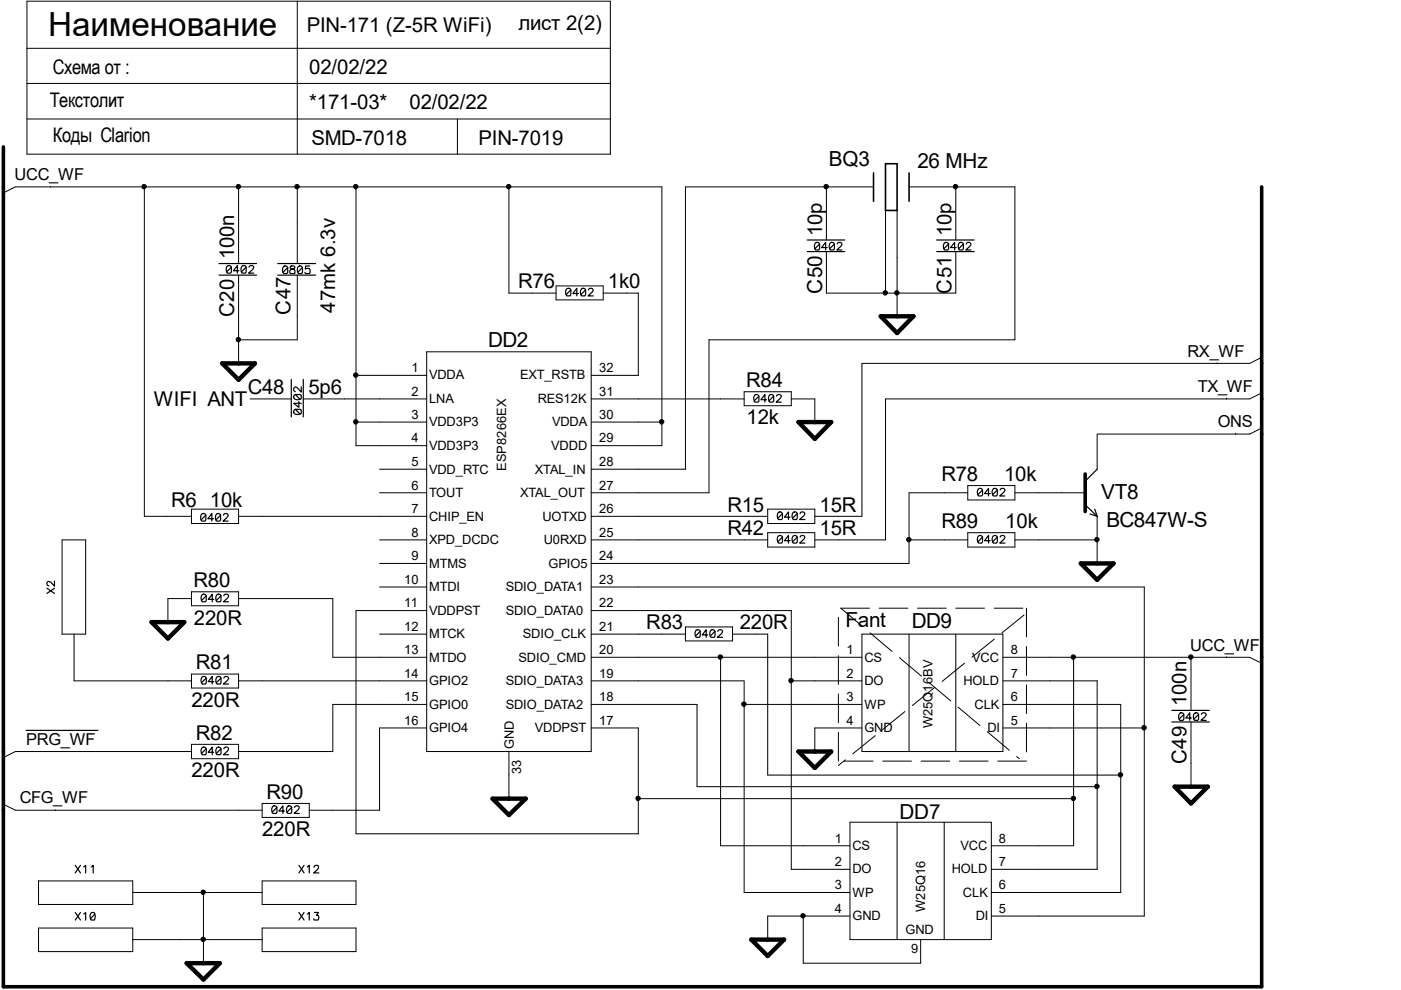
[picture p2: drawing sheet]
<svg xmlns="http://www.w3.org/2000/svg" width="297mm" height="210mm" viewBox="0 0 297 210" stroke-linecap="round" stroke-linejoin="round" font-family="sans-serif">
<g fill="none" stroke="#000" stroke-width=".21">
<path d="M5.7 .3h123.7v32.4h-123.7zM5.7 17.7h123.7M5.7 10.2h123.7M63 .3v32.4M5.7 25.2h123.7M10.7 39.5v.1M30.6 39.6v69.9h10M50.6 39.6v16.3M63 39.6v16.3M75.5 39.6v54.9h15M97 25.2v7.5M107.9 39.6v22.5h10"/>
<path d="M175.2 39.6v11.3M185.2 39.6h-39.9v59.9h-20M192.7 39.6h22.5v32.5h-64.9v32.4h-25M202.6 39.6v11.3M.7 40.9l2.6-1.3h137v54.9h-15M50.6 58.3v18.7M63 58.3v13.8h-12.4M175.2 53.3v8.8h27.4v-8.8M187.7 44.6v17.5M190.2 44.6v22.5M75.5 79.6h15M90.5 74.6h34.8v84.7h-34.8z"/>
<path d="M117.9 60.6h10v3h-10zM127.9 62.1h7.4v17.5h-10M258 77h.1M267.5 75.8l-2.5 1.2h-82.3v32.5h-9.9M53 84.6h8.8M64.3 84.6h26.2M75.5 89.5h15M80.5 99.5h10M125.3 84.6h32.5M125.3 89.5h15M157.8 83.1h10v2.9h-10zM167.8 84.6h5v4.9"/>
<path d="M260.1 84.4v.2M262 91.9v.1M267.5 90.8l-2.5 1.2h-32.4v7.5M267.5 83.3l-2.5 1.3h-77.3v29.9h-14.9M13.2 114.5h5v20h-5zM40.6 107.9h10v3.1h-10zM50.6 109.5h39.9M80.5 114.5h10M80.5 104.5h10M80.5 119.5h10M125.3 109.5h37.5M125.3 114.5h37.5"/>
<path d="M162.8 107.9h10v3.1h-10zM162.8 112.9h10v3.1h-10zM192.7 114.5h12.5M205.2 104.5h-12.5v15h-67.4M205.2 103h10v3h-10zM205.2 112.9h10v3.1h-10zM215.2 114.5h17.4M215.2 104.5h14.9M232.6 109.5v10M15.7 134.5v9.9h24.9M40.6 125.5h10v2.9h-10zM40.6 126.9h-5v5"/>
<path d="M50.6 126.9h20v12.5h19.9M80.5 134.5h10M80.5 124.5h10M90.5 129.5h-15v47.3h59.8v-22.5h-10M125.3 129.5h42.5v54.8h12.4M125.3 124.5h117.3v69.7h-32.4M125.3 134.5h20M125.3 139.4h57.4M145.3 132.9h10v3h-10zM152.8 139.4v39.9h27.4M155.3 134.5h7.5v29.8h74.8M182.7 134.5h29.9v24.8h-29.9z"/>
<path d="M192.7 134.5v24.8M202.6 134.5v24.8M212.6 139.4h52.4l2.5 1.2M227.6 139.4v39.9h-17.4M252.5 139.4v11.2M260.1 139.3v.1M13.2 159.3h.1M40.6 159.3h-37.3l-2.6 1.3M40.6 142.9h10v3h-10zM40.6 157.8h10v3.1h-10zM50.6 144.4h39.9M90.5 149.4h-19.9v9.9h-20"/>
<path d="M90.5 154.3h-10v17.5h-14.9M107.9 159.3v10M125.3 144.4h32.5v44.8h22.4M125.3 149.4h22.5v17.4h84.8M157.8 149.4h24.9M167.8 144.4h14.9M182.7 154.3h-9.9v5M212.6 144.4h20v39.9h-22.4M212.6 149.4h25v39.8h-27.4M212.6 154.3h30M252.5 153.1v13.7M.7 170.5l2.6 1.3h52.3"/>
<path d="M11.7 171.7v.1M55.6 170.3h10v3h-10zM135.3 169.3h92.3M180.2 174.3h30v24.9h-30zM190.2 174.3v24.9M200.2 174.3v24.9M8.2 186.8h19.9v5h-19.9zM8.2 196.8h19.9v5h-19.9zM28.1 199.2h27.5M28.1 189.2h27.5M43.1 189.2v15M55.6 186.8h19.9v5h-19.9z"/>
<path d="M55.6 196.8h19.9v5h-19.9zM170.3 194.2v10h24.9v-5M180.2 194.2h-17.4v5"/>
<circle cx="30.6" cy="39.6" r=".48"/>
<circle cx="50.5" cy="39.6" r=".48"/>
<circle cx="63" cy="39.6" r=".48"/>
<circle cx="75.4" cy="39.6" r=".48"/>
<circle cx="107.9" cy="39.6" r=".48"/>
<circle cx="175.2" cy="39.6" r=".48"/>
<circle cx="202.6" cy="39.6" r=".48"/>
<circle cx="50.5" cy="72" r=".48"/>
<circle cx="75.4" cy="79.5" r=".48"/>
<circle cx="187.7" cy="62.1" r=".48"/>
<circle cx="190.1" cy="62.1" r=".48"/>
<circle cx="75.4" cy="89.4" r=".48"/>
<circle cx="140.3" cy="89.4" r=".48"/>
<circle cx="192.7" cy="114.4" r=".48"/>
<circle cx="232.6" cy="114.4" r=".48"/>
<circle cx="152.7" cy="139.3" r=".48"/>
<circle cx="227.6" cy="139.3" r=".48"/>
<circle cx="252.5" cy="139.3" r=".48"/>
<circle cx="157.7" cy="149.3" r=".48"/>
<circle cx="167.7" cy="144.3" r=".48"/>
<circle cx="242.6" cy="154.3" r=".48"/>
<circle cx="135.3" cy="169.3" r=".48"/>
<circle cx="227.6" cy="169.3" r=".48"/>
<circle cx="232.6" cy="166.7" r=".48"/>
<circle cx="237.6" cy="164.3" r=".48"/>
<circle cx="43.1" cy="189.2" r=".48"/>
<circle cx="43.1" cy="199.2" r=".48"/>
<circle cx="170.3" cy="194.2" r=".48"/>
</g>
<g fill="#000">
<circle cx="30.6" cy="39.6" r=".48"/>
<circle cx="50.5" cy="39.6" r=".48"/>
<circle cx="63" cy="39.6" r=".48"/>
<circle cx="75.4" cy="39.6" r=".48"/>
<circle cx="107.9" cy="39.6" r=".48"/>
<circle cx="175.2" cy="39.6" r=".48"/>
<circle cx="202.6" cy="39.6" r=".48"/>
<circle cx="50.5" cy="72" r=".48"/>
<circle cx="75.4" cy="79.5" r=".48"/>
<circle cx="187.7" cy="62.1" r=".48"/>
<circle cx="190.1" cy="62.1" r=".48"/>
<circle cx="75.4" cy="89.4" r=".48"/>
<circle cx="140.3" cy="89.4" r=".48"/>
<circle cx="192.7" cy="114.4" r=".48"/>
<circle cx="232.6" cy="114.4" r=".48"/>
<circle cx="152.7" cy="139.3" r=".48"/>
<circle cx="227.6" cy="139.3" r=".48"/>
<circle cx="252.5" cy="139.3" r=".48"/>
<circle cx="157.7" cy="149.3" r=".48"/>
<circle cx="167.7" cy="144.3" r=".48"/>
<circle cx="242.6" cy="154.3" r=".48"/>
<circle cx="135.3" cy="169.3" r=".48"/>
<circle cx="227.6" cy="169.3" r=".48"/>
<circle cx="232.6" cy="166.7" r=".48"/>
<circle cx="237.6" cy="164.3" r=".48"/>
<circle cx="43.1" cy="189.2" r=".48"/>
<circle cx="43.1" cy="199.2" r=".48"/>
<circle cx="170.3" cy="194.2" r=".48"/>
</g>
<path d="M.7 31.2v178h266.8v-169.6M230.1 100.5v8" fill="none" stroke="#000" stroke-width=".76"/>
<path d="M178.3 128.9h39.3M178.3 128.9l37.8 32M217.1 130.4l-39.3 31.9M217.6 128.9v32.5M177.8 161.4v-32.5M217.6 161.4h-39.8" fill="none" stroke="#000" stroke-width=".21" stroke-dasharray="6.1 2"/>
<path d="M47.1 77h7l-3.5 3.5zM186.7 67.1h7l-3.5 3.5zM169.3 89.5h6.9l-3.4 3.5zM229.1 119.5h7l-3.5 3.4zM32.1 131.9h7l-3.5 3.5zM169.3 159.3h6.9l-3.4 3.5zM104.4 169.3h7.1l-3.6 3.5zM249 166.8h7.1l-3.6 3.5zM159.3 199.2h6.9l-3.4 3.5zM39.6 204.2h7l-3.5 3.5z" fill="none" stroke="#000" stroke-width=".93"/>
<g fill="none" stroke="#000" stroke-width=".25">
<path d="M46.4 58.3h8M46.4 55.9h8M48.2 56.4a.58 .58 0 0 1 .9 .2v1.1l-.2 .2h-.7a1.26 1.26 0 0 1 0-1.5zM49.1 56.6l-1.1 1.1M50.7 57.4h-1.2l.8-1.1v1.6M51.3 56.4a.58 .58 0 0 1 .9 .2v1.1l-.2 .2h-.7a1.26 1.26 0 0 1 0-1.5zM52.2 56.6l-1 1.1M52.8 56.6l.2-.2 .5-.1 .3 .4-1.1 1.2h1.1M58.9 58.3h8M58.9 55.9h8M60.2 56.5a.58 .58 0 0 1 .8 .2v1l-.2 .3h-.6a1.26 1.26 0 0 1 0-1.5zM61 56.7l-1 1"/>
<path d="M61.6 56.5l-.1 .2 .3 .3a.64 .64 0 0 1 .7 .2 .64 .64 0 0 1-.1 .8l-.9-.1a.66 .66 0 0 1 .1-.7 .66 .66 0 0 1 .7-.2l.2-.4a.67 .67 0 0 0-.9-.1zM63.3 56.5a.58 .58 0 0 1 .8 .2v1l-.1 .3h-.7a1.26 1.26 0 0 1 0-1.5zM64.1 56.7l-1 1M65.7 56.4h-.9l-.1 .7a.59 .59 0 0 1 .9 0 .59 .59 0 0 1-.1 .8 .59 .59 0 0 1-.9-.2M171.2 50.9h7.9M171.2 53.3h7.9M172.9 51.5a.58 .58 0 0 1 .9 .2v1l-.2 .3h-.7a1.26 1.26 0 0 1 0-1.5zM173.8 51.7l-1 1M175.4 52.5h-1.2l.8-1.1v1.6M176.1 51.5a.58 .58 0 0 1 .8 .2v1l-.2 .3h-.6a1.26 1.26 0 0 1 0-1.5zM176.9 51.7l-1 1M177.5 51.7l.2-.2 .5-.1 .3 .4-1.1 1.2h1.1"/>
<path d="M198.6 50.9h7.9M198.6 53.3h7.9M200.3 51.5a.58 .58 0 0 1 .8 .2v1l-.1 .3h-.7a1.26 1.26 0 0 1 0-1.5zM201.1 51.7l-1 1M202.7 52.5h-1.2l.9-1.1v1.6M203.4 51.5a.58 .58 0 0 1 .9 .2v1l-.2 .3h-.7a1.26 1.26 0 0 1 0-1.5zM204.3 51.7l-1.1 1M204.8 51.7l.2-.2 .5-.1 .4 .4-1.1 1.2h1.1M120.2 61.2a.58 .58 0 0 1 .8 .3v1l-.1 .2h-.7a1.26 1.26 0 0 1 0-1.5zM121 61.5l-1 1M122.6 62.2h-1.1l.8-1.1v1.6M123.3 61.2a.58 .58 0 0 1 .9 .3v1l-.2 .2h-.7a1.26 1.26 0 0 1 0-1.5z"/>
<path d="M124.2 61.5l-1.1 1M124.8 61.5l.3-.4h.3l.4 .5-1.1 1.1h1.1M61.8 80.4v8M62.4 87l.2-.2h1l.3 .2v.6a1.03 1.03 0 0 1-1.6-.2zM62.4 83.8l.2-.1h1l.3 .1v.7a1.03 1.03 0 0 1-1.6-.3zM62.6 86.8l1 1M62.6 83.7l1 1M63.4 85.2v1.2l-1.1-.9h1.6M63.9 82v1.1l-1.2-1.1-.4 .4v.3l.3 .4M64.3 80.4v8M160.1 83.7a.58 .58 0 0 1 .8 .3v1l-.2 .3h-.6a1.26 1.26 0 0 1 0-1.6zM160.9 84l-1 1"/>
<path d="M162.5 84.8h-1.2l.9-1.1v1.6M163.2 83.7a.58 .58 0 0 1 .8 .3v1l-.1 .3h-.7a1.26 1.26 0 0 1 0-1.6zM164 84l-1 1M164.6 84l.4-.3h.3l.3 .4-1.1 1.2h1.1M232.6 99.5l-2.5 2.5M42.8 109a.58 .58 0 0 1 .8 .2v1l-.1 .3h-.7a1.26 1.26 0 0 1 0-1.5zM43.6 109.2l-1 1M45.3 110h-1.2l.8-1.1v1.6M45.9 109a.58 .58 0 0 1 .9 .2v1l-.2 .3h-.7a1.26 1.26 0 0 1 0-1.5zM46.8 109.2l-1 1M47.4 109.2l.1-.2 .5-.1 .4 .4-1.1 1.2h1.1M165.1 108.6a.58 .58 0 0 1 .8 .3v1l-.2 .3h-.6a1.26 1.26 0 0 1 0-1.6z"/>
<path d="M165.1 113.6a.58 .58 0 0 1 .8 .3v1l-.2 .2h-.6a1.26 1.26 0 0 1 0-1.5zM165.9 108.9l-1 1M165.9 113.9l-1 1M167.5 109.6h-1.2l.9-1.1v1.7M167.5 114.6h-1.2l.9-1.1v1.6M168.2 108.6a.58 .58 0 0 1 .8 .3v1l-.1 .3h-.7a1.26 1.26 0 0 1 0-1.6zM168.2 113.6a.58 .58 0 0 1 .8 .3v1l-.1 .2h-.7a1.26 1.26 0 0 1 0-1.5zM169 108.9l-1 1M169 113.9l-1 1M169.6 108.9l.2-.3 .5-.1 .3 .5-1.1 1.2h1.1M169.6 113.9l.2-.3 .5-.1 .3 .5-1.1 1.1h1.1M207.5 103.6a.58 .58 0 0 1 .8 .3v1l-.2 .3h-.6a1.26 1.26 0 0 1 0-1.6z"/>
<path d="M207.5 113.6a.58 .58 0 0 1 .8 .3v1l-.2 .2h-.6a1.26 1.26 0 0 1 0-1.5zM208.3 103.9l-1 1M208.3 113.9l-1 1M209.9 104.6h-1.2l.9-1.1v1.7M209.9 114.6h-1.2l.9-1.1v1.6M210.6 103.6a.58 .58 0 0 1 .9 .3v1l-.2 .3h-.7a1.26 1.26 0 0 1 0-1.6zM210.6 113.6a.58 .58 0 0 1 .9 .3v1l-.2 .2h-.7a1.26 1.26 0 0 1 0-1.5zM211.5 103.9l-1.1 1M211.5 113.9l-1.1 1M212 103.9l.2-.3 .5-.1 .4 .5-1.1 1.2h1.1M212 113.9l.2-.3 .5-.1 .4 .5-1.1 1.1h1.1M230.1 107l2.5 2.5"/>
<path d="M231.1 109l1.5 .5M232.1 107.9l.5 1.6M9.9 124.7l1.7 1.1M11.6 123.2v1.1l-.8-.9-.5-.1-.4 .2v.4l.5 .3M11.6 124.7l-1.7 1.1M42.9 126.1a.58 .58 0 0 1 .8 .2v1l-.1 .3h-.7a1.26 1.26 0 0 1 0-1.5zM43.7 126.3l-1 1M45.3 127.1h-1.1l.8-1.1v1.6M46 126.1a.58 .58 0 0 1 .9 .2v1l-.2 .3h-.7a1.26 1.26 0 0 1 0-1.5zM46.9 126.3l-1.1 1M47.5 126.3l.3-.3h.3l.4 .4-1.1 1.2h1.1M147.6 133.6a.58 .58 0 0 1 .9 .3v1l-.2 .2h-.7a1.26 1.26 0 0 1 0-1.5z"/>
<path d="M148.5 133.9l-1.1 1M150.1 134.6h-1.2l.8-1.1v1.6M150.7 133.6a.58 .58 0 0 1 .9 .3v1l-.2 .2h-.7a1.26 1.26 0 0 1 0-1.5zM151.6 133.9l-1 1M152.2 133.9l.2-.3 .5-.1 .3 .4-1.1 1.2h1.1M5.5 154.9h15.3M42.9 143.5a.58 .58 0 0 1 .8 .3v1l-.1 .2h-.7a1.26 1.26 0 0 1 0-1.5zM42.9 158.5a.58 .58 0 0 1 .8 .2v1.1l-.1 .2h-.7a1.26 1.26 0 0 1 0-1.5zM43.7 143.8l-1 1M43.7 158.7l-1 1.1M45.3 144.5h-1.1l.8-1.1v1.6M45.3 159.5h-1.1l.8-1.1v1.6"/>
<path d="M46 143.5a.58 .58 0 0 1 .9 .3v1l-.2 .2h-.7a1.26 1.26 0 0 1 0-1.5zM46 158.5a.58 .58 0 0 1 .9 .2v1.1l-.2 .2h-.7a1.26 1.26 0 0 1 0-1.5zM46.9 143.8l-1.1 1M46.9 158.7l-1.1 1.1M47.5 143.8l.3-.4h.3l.4 .4-1.1 1.2h1.1M47.5 158.7l.1-.2 .5-.1 .4 .4-1.1 1.2h1.1M248.5 150.6h7.9M248.5 153.1h7.9M250.1 151.2a.58 .58 0 0 1 .9 .3v1l-.2 .2h-.7a1.26 1.26 0 0 1 0-1.5zM251 151.5l-1 1M252.6 152.2h-1.2l.9-1.1v1.6M253.3 151.2a.58 .58 0 0 1 .8 .3v1l-.1 .2h-.7a1.26 1.26 0 0 1 0-1.5z"/>
<path d="M254.1 151.5l-1 1M254.7 151.5l.2-.3 .5-.1 .3 .5-1.1 1.1h1.1M57.9 170.9a.58 .58 0 0 1 .8 .3v1l-.2 .3h-.6a1.26 1.26 0 0 1 0-1.6zM58.7 171.2l-1 1M60.3 172h-1.2l.9-1.1v1.6M61 170.9a.58 .58 0 0 1 .8 .3v1l-.1 .3h-.7a1.26 1.26 0 0 1 0-1.6zM61.8 171.2l-1 1M62.4 171.2l.4-.3h.3l.4 .4-1.1 1.2h1.1M16 193.5l1.1 1.6M16 183.5l1.1 1.6M17.1 193.5l-1.1 1.6M17.1 183.5l-1.1 1.6"/>
<path d="M17.7 193.8l.5-.3v1.6M17.7 183.8l.5-.3v1.6M19.3 193.5a.48 .48 0 0 1 .8 .3l.1 .6-.2 .7h-.7a1.26 1.26 0 0 1 0-1.6zM19.3 183.8l.5-.3v1.6M20.1 193.8l-.9 1M63.4 193.5l1.1 1.6M63.4 183.5l1.1 1.6M64.5 193.5l-1.1 1.6M64.5 183.5l-1.1 1.6M65.1 193.8l.5-.3v1.6M65.1 183.8l.5-.3v1.6M66.6 183.9l.3-.4 .6 .1-.2 .7-.8 .8h1.1"/>
<path d="M66.7 193.5h.8l-.4 .6a.52 .52 0 0 1 .5 .6 .52 .52 0 0 1-.7 .4h-.2l-.2-.3"/>
</g>
<path d="M185.2 36.7v6M187.7 34.7h2.5v9.9h-2.5zM192.7 36.7v6" fill="none" stroke="#000" stroke-width=".34"/>
<text font-size="7" x="10.2" y="7.5">Наименование</text>
<g font-size="4.4">
<text x="175.7" y="35.1">BQ3</text>
<text x="194.5" y="35.6">26 MHz</text>
<text x="174.3" y="62.2" transform="rotate(-90 174.3 62.2)">C50</text>
<text x="103.5" y="73.6">DD2</text>
<text x="233.5" y="105.7">VT8</text>
<text x="234.6" y="111.7">BC847W-S</text>
<text x="179.3" y="132.9">Fant</text>
<text x="193.3" y="133.2">DD9</text>
<text x="190.7" y="173.6">DD7</text>
</g>
<g font-size="4.3">
<text x="65.1" y="6.8">PIN-171 (Z-5R WiFi)</text>
<text x="109.9" y="6.3">лист 2(2)</text>
<text x="11.2" y="15.7">Схема от :</text>
<text x="65.6" y="15.7">02/02/22</text>
<text x="10.5" y="22.6">Текстолит</text>
<text x="65.6" y="23.2">*171-03*</text>
<text x="86.8" y="23.2">02/02/22</text>
<text x="11.2" y="30.1">Коды Clarion</text>
<text x="66.1" y="30.6">SMD-7018</text>
<text x="101.5" y="30.6">PIN-7019</text>
<text x="174.3" y="50" transform="rotate(-90 174.3 50)">10p</text>
<text x="201.7" y="50" transform="rotate(-90 201.7 50)">10p</text>
<text x="49.7" y="54.9" transform="rotate(-90 49.7 54.9)">100n</text>
<text x="109.9" y="61.1">R76</text>
<text x="128.9" y="61.1">1k0</text>
<text x="201.7" y="62.2" transform="rotate(-90 201.7 62.2)">C51</text>
<text x="49.7" y="67.2" transform="rotate(-90 49.7 67.2)">C20</text>
<text x="61.6" y="66.7" transform="rotate(-90 61.6 66.7)">C47</text>
<text x="71.1" y="66.4" transform="rotate(-90 71.1 66.4)">47mk 6.3v</text>
<text x="52.5" y="83.5">C48</text>
<text x="65.4" y="83.5">5p6</text>
<text x="158.2" y="82">R84</text>
<text x="32.6" y="86">WIFI ANT</text>
<text x="158.3" y="90">12k</text>
<text x="199.6" y="101.9">R78</text>
<text x="212.9" y="101.9">10k</text>
<text x="36.3" y="107.4">R6</text>
<text x="44.5" y="107.4">10k</text>
<text x="154.2" y="108.5">R15</text>
<text x="154.2" y="113.5">R42</text>
<text x="173.8" y="108.5">15R</text>
<text x="173.8" y="113.5">15R</text>
<text x="199.6" y="111.9">R89</text>
<text x="213.1" y="111.9">10k</text>
<text x="41" y="124.5">R80</text>
<text x="41.1" y="132.4">220R</text>
<text x="137" y="133.4">R83</text>
<text x="156.8" y="133.4">220R</text>
<text x="41.5" y="141.9">R81</text>
<text x="40.6" y="149.9">220R</text>
<text x="251.6" y="149.7" transform="rotate(-90 251.6 149.7)">100n</text>
<text x="41.5" y="156.8">R82</text>
<text x="251.6" y="162" transform="rotate(-90 251.6 162)">C49</text>
<text x="40.6" y="164.8">220R</text>
<text x="56.5" y="169.3">R90</text>
<text x="55.6" y="177.3">220R</text>
</g>
<g font-size="3.5">
<text x="3.1" y="38.3">UCC_WF</text>
<text x="251.8" y="75.6">RX_WF</text>
<text x="254" y="83.1">TX_WF</text>
<text x="258.2" y="90.6">ONS</text>
<text x="252.3" y="138">UCC_WF</text>
<text x="5.5" y="157.9">PRG_WF</text>
<text x="4.2" y="170.3">CFG_WF</text>
</g>
<g font-size="2.7">
<text x="87.2" y="78.9">1</text>
<text x="87.2" y="83.9">2</text>
<text x="91" y="80.4">VDDA</text>
<text x="110.3" y="80.4">EXT_RSTB</text>
<text x="127" y="78.9">32</text>
<text x="127" y="83.9">31</text>
<text x="87.2" y="88.8">3</text>
<text x="91" y="85.4">LNA</text>
<text x="114" y="85.4">RES12K</text>
<text x="127" y="88.8">30</text>
<text x="87.2" y="93.8">4</text>
<text x="91" y="95.4">VDD3P3</text>
<text x="91" y="90.4">VDD3P3</text>
<text x="116.9" y="95.4">VDDD</text>
<text x="117" y="90.4">VDDA</text>
<text x="127" y="93.8">29</text>
<text x="87.2" y="98.8">5</text>
<text x="91" y="100.4">VDD_RTC</text>
<text x="107.3" y="99.9" transform="rotate(-90 107.3 99.9)">ESP8266EX</text>
<text x="113.4" y="100.4">XTAL_IN</text>
<text x="127" y="98.8">28</text>
<text x="87.2" y="103.8">6</text>
<text x="91" y="105.4">TOUT</text>
<text x="110.3" y="105.4">XTAL_OUT</text>
<text x="127" y="103.8">27</text>
<text x="87.2" y="108.8">7</text>
<text x="87.2" y="113.8">8</text>
<text x="91" y="110.4">CHIP_EN</text>
<text x="115" y="110.4">UOTXD</text>
<text x="127" y="108.8">26</text>
<text x="127" y="113.8">25</text>
<text x="87.2" y="118.8">9</text>
<text x="91" y="115.4">XPD_DCDC</text>
<text x="115.3" y="115.4">U0RXD</text>
<text x="127" y="118.8">24</text>
<text x="85.7" y="123.8">10</text>
<text x="91" y="125.3">MTDI</text>
<text x="91" y="120.4">MTMS</text>
<text x="107.2" y="125.3">SDIO_DATA1</text>
<text x="116.3" y="120.4">GPIO5</text>
<text x="127" y="123.8">23</text>
<text x="85.7" y="128.8">11</text>
<text x="91" y="130.3">VDDPST</text>
<text x="107.2" y="130.3">SDIO_DATA0</text>
<text x="127" y="128.8">22</text>
<text x="85.7" y="133.8">12</text>
<text x="91" y="135.3">MTCK</text>
<text x="110.9" y="135.3">SDIO_CLK</text>
<text x="127" y="133.8">21</text>
<text x="85.7" y="138.7">13</text>
<text x="85.7" y="143.7">14</text>
<text x="91" y="140.3">MTDO</text>
<text x="109.9" y="140.3">SDIO_CMD</text>
<text x="127" y="138.7">20</text>
<text x="127" y="143.7">19</text>
<text x="179.4" y="138.7">1</text>
<text x="179.4" y="143.7">2</text>
<text x="183.3" y="140.3">CS</text>
<text x="206.1" y="140.3">VCC</text>
<text x="214.3" y="138.7">8</text>
<text x="214.3" y="143.7">7</text>
<text x="85.7" y="148.7">15</text>
<text x="91" y="145.3">GPIO2</text>
<text x="107.2" y="145.3">SDIO_DATA3</text>
<text x="127" y="148.7">18</text>
<text x="179.4" y="148.7">3</text>
<text x="183.3" y="145.3">DO</text>
<text x="204.3" y="145.3">HOLD</text>
<text x="214.3" y="148.7">6</text>
<text x="85.7" y="153.7">16</text>
<text x="91" y="155.3">GPIO4</text>
<text x="91" y="150.3">GPIO0</text>
<text x="107.2" y="150.3">SDIO_DATA2</text>
<text x="113.4" y="155.3">VDDPST</text>
<text x="127" y="153.7">17</text>
<text x="179.4" y="153.7">4</text>
<text x="183.3" y="155.3">GND</text>
<text x="183.3" y="150.3">WP</text>
<text x="197.7" y="154.3" transform="rotate(-90 197.7 154.3)">W25Q16BV</text>
<text x="206.6" y="150.3">CLK</text>
<text x="209.3" y="155.3">DI</text>
<text x="214.3" y="153.7">5</text>
<text x="108.9" y="158.8" transform="rotate(-90 108.9 158.8)">GND</text>
<text x="110.5" y="164.1" transform="rotate(-90 110.5 164.1)">33</text>
<text x="177" y="178.6">1</text>
<text x="211.8" y="178.6">8</text>
<text x="177" y="183.6">2</text>
<text x="180.7" y="185.2">DO</text>
<text x="180.7" y="180.2">CS</text>
<text x="201.8" y="185.2">HOLD</text>
<text x="203.7" y="180.2">VCC</text>
<text x="211.8" y="183.6">7</text>
<text x="177" y="188.6">3</text>
<text x="180.7" y="190.2">WP</text>
<text x="204.2" y="190.2">CLK</text>
<text x="211.8" y="188.6">6</text>
<text x="177" y="193.5">4</text>
<text x="180.7" y="195.2">GND</text>
<text x="196.1" y="193.3" transform="rotate(-90 196.1 193.3)">W25Q16</text>
<text x="206.9" y="195.2">DI</text>
<text x="211.8" y="193.5">5</text>
<text x="192" y="198.1">GND</text>
<text x="193.2" y="202">9</text>
</g>
</svg>
